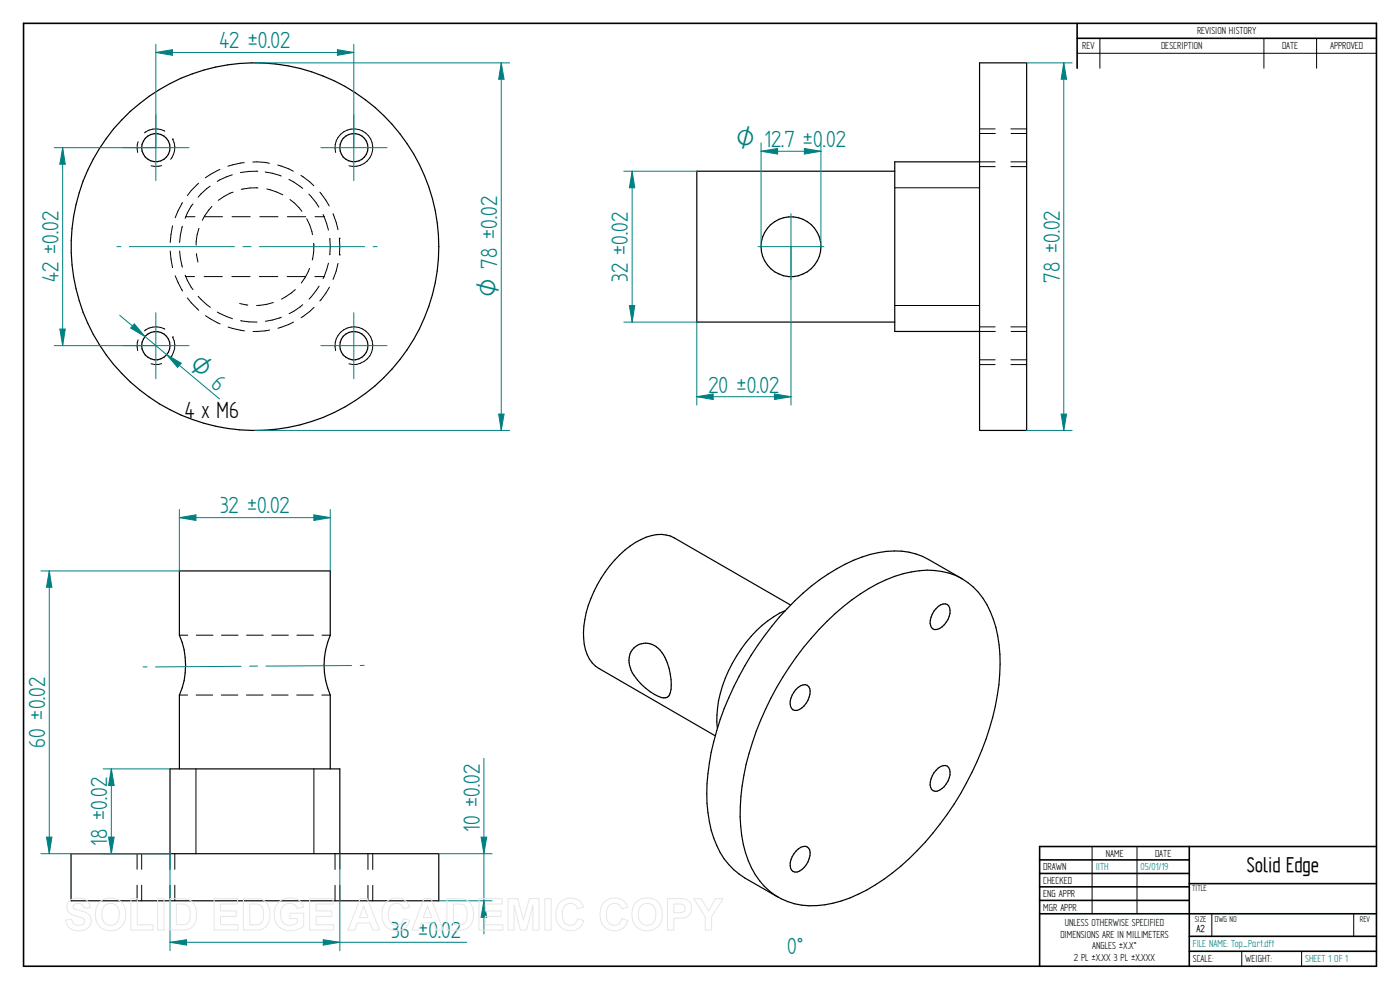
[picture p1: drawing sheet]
<svg xmlns="http://www.w3.org/2000/svg" width="297mm" height="210mm" viewBox="0 0 297 210" stroke-linecap="round" stroke-linejoin="round" font-family="sans-serif">
<g fill="none" stroke="#000" stroke-width=".34">
<path d="M5 5h287v200h-287zM228.5 5v9.5M228.5 8.1h63.5M252.3 179.6v25.4M292 179.6h-71.4v25.4M220.6 182.4h31.7M220.6 185.3h31.7M220.6 188.1h31.7M220.6 191h31.7M220.6 193.8h71.4M252.3 187.5h39.7M252.3 198.6h39.7"/>
<path d="M252.3 201.8h39.7"/>
</g>
<g fill="none" stroke="#000" stroke-width=".21">
<path d="M228.5 11.3h63.5M233.3 8.1v6.4M268.1 8.1v6.4M279.3 8.1v6.4M29.3 30.1l-.2 1.4 .1 .8M34.3 35.1l-1.4 .2-.9-.1M35 27.8a4 4 0 0 0-4.4 .4M36.6 29.5h.1M36.6 29.5a3.8 3.8 0 0 1-.4 4.3M42.1 38.9l-1.5 1.5-.8 1.1M44.6 39.5l-.8 .5-1.8 1.8M46.7 35.9l-3.1 1.8"/>
<path d="M49.3 37.1l-1.3 .4-1.9 1M51.8 34.5l-3.5 .8M53.6 34.4l.9-.1 2.6 .3M54.5 36.3h.1M54.5 36.3l-3.5 .3M54.7 39.9h-1.7l-1.8 .3M56.3 36.5l1.4 .2 1.9 .6M58.9 35l2.4 .8 .9 .5M61.3 38.1l2.9 1.9M63.8 37.2l2.8 2.2M71.2 32.3a4 4 0 0 1 3.5-5 4 4 0 0 1 4.3 4.4 4 4 0 0 1-5 3.5M189.8 39.8h18"/>
<path d="M207.8 28.3h3.4M207.8 34.3h3.3M207.8 27.3h3.3M207.8 35.3h3.3M214.5 34.3h3.3M214.5 27.3h3.3M214.5 35.3h3.3M214.5 28.3h3.3M36.1 53.3l.5 3.5M36.6 47.9l-.5 3.5M37.2 58.5l1.5 3.2M38.1 53.3l.6 3.4"/>
<path d="M38.7 43l-1.5 3.2M38.7 48l-.6 3.4M39.3 58.4l.5 1.1 1.1 1.9M39.4 58.7h1.9M39.4 46h2M40.9 43.3l-1.1 1.9-.5 1.1M41.7 53.8l.3 1.8M42.2 48.4l-.4 1.4-.2 2.2M43.3 58.7h3.9M43.3 46h3.9M45 43.8l-1.6 2-.5 .9M49.2 58.7h3.8"/>
<path d="M49.2 46h3.9M49.4 40.8l-1.9 .9-1.2 .8M55 58.7h3.9M55.1 46h3.9M56.6 40.1l2.1 .6 1.3 .6M60.9 58.7h3.9M61 46h3.9M61.5 42.3l.9 .7 1.7 1.8M65.1 46.4l.6 1.3 .6 2.1M65.5 41.2l2.1 2.7M65.7 56.9l-1 2-.8 1.1M66.5 51.6v1.8l-.2 1.8"/>
<path d="M66.8 58.7h1.9M66.8 46h2M67.9 40.8l1.9 2.9M68.5 45.5l1.2 3.3M69.7 55.8l-1.2 3.3M70 50.6v3.5M70.7 45.3l1 3.4M71.7 55.9l-.4 1.6-.6 1.8M72 50.5h.1M72 54.1h.1M72 50.6v3.5M29.3 72.1l-.2 1.4 .1 .9"/>
<path d="M34.3 77.1l-1.4 .2-.9-.1M35 69.8a4 4 0 0 0-4.4 .4M36.6 71.5h.1M36.6 71.5a3.8 3.8 0 0 1-.4 4.3M39.8 63.2l2.4 2.6M42 62.9l2.6 2.3M43.6 67l3.1 1.7M46.1 66.2l3.2 1.4M48.4 69.4l3.5 .8M50.8 64.4l1.8 .3M51.1 68l3.4 .3M57.2 70l-3.5 .3"/>
<path d="M58 64.2l-1.4 .4-2.2 .2M59.7 67.3l-3.4 .9M62.3 68.3l-3.3 1.3M62.7 61.4l-.9 .7-2.1 1.4M64.2 64.6l-1.9 1.4-1 .5M66.6 65.2l-.9 .9-1.8 1.3M67.7 60.7l-2.1 2.8M69.9 60.9l-2 2.9M71.2 74.4a4 4 0 0 1 3.5-5.1 4 4 0 0 1 4.3 4.3 4 4 0 0 1-5 3.6M189.8 64.8h18M207.8 70.3h3.4M207.8 76.3h3.3"/>
<path d="M207.8 69.3h3.3M207.8 77.3h3.3M214.5 76.3h3.3M214.5 69.3h3.3M214.5 77.3h3.3M214.5 70.3h3.3M38.1 134.7h1.7M41.7 134.7h3.5M47 134.7h3.5M52.3 134.7h3.5M57.7 134.7h3.5M63 134.7h3.5"/>
<path d="M68.3 134.7h1.8M38.1 147.4h1.7M41.6 147.4h3.5M46.9 147.4h3.6M52.3 147.4h3.5M57.6 147.4h3.5M62.9 147.4h3.6M68.3 147.4h1.8M41.6 163.1v18M66.6 163.1v18M231.7 179.6v14.2M241.2 179.6v14.2"/>
<path d="M29.1 181.1v3.3M29.1 187.8v3.3M30.1 181.1v3.3M30.1 187.8v3.3M36.1 181.1v3.3M36.1 187.8v3.3M37.1 181.1v3.3M37.1 187.8v3.3M71.1 181.1v3.3M71.1 187.8v3.3M72.1 181.1v3.3M72.1 187.8v3.3"/>
<path d="M78.1 181.1v3.3M78.1 187.8v3.3M79.1 181.1v3.3M79.1 187.8v3.3M257.1 193.9v4.7M287.2 193.9v4.7M263.4 201.8v3.2M276.1 201.8v3.2"/>
</g>
<g fill="none" stroke="#000" stroke-width=".25">
<path d="M207.8 13.3h10v78h-10zM189.8 36.3h-42v32h42M207.8 34.3h-18v36h18M134.5 137.5a3.8 3.8 0 0 1 5.9 .9 11.8 11.8 0 0 1 1.8 8.6 1.54 1.54 0 0 1-2.5 .7 11.2 11.2 0 0 1-6.1-6.6 3.9 3.9 0 0 1 .9-3.6zM166.6 129.5a24.4 24.4 0 0 0-11.2 11.2 24.3 24.3 0 0 0-3.2 13.8M167.7 128.4l-24.6-14.3a7.2 7.2 0 0 0-7.1 .4 23.6 23.6 0 0 0-10.7 12.5 16.6 16.6 0 0 0-.7 11.9 5.9 5.9 0 0 0 2.5 2.9l24.6 14.3M175.4 131.8a39.1 39.1 0 0 1 16.2-10.1 16.4 16.4 0 0 1 12.5 1.1 16.1 16.1 0 0 1 7.2 10.3 40.5 40.5 0 0 1-1.4 21.4 63 63 0 0 1-22.4 32 27.3 27.3 0 0 1-15.8 5.7 13.9 13.9 0 0 1-13-9.6 32.8 32.8 0 0 1-.9-18.1 64 64 0 0 1 17.6-32.7zM198.6 129.1a1.75 1.75 0 0 1 2.7-.6 3.8 3.8 0 0 1-3 5.1 1.82 1.82 0 0 1-.8-2.7l.6-1.2zM204.1 122.8l-7.1-4.1a15.8 15.8 0 0 0-12.3-1.1 40.1 40.1 0 0 0-17.7 11.6 63.5 63.5 0 0 0-16.8 34.9 27.1 27.1 0 0 0 3.4 18.1 15 15 0 0 0 4.4 4.1l7.1 4M168.9 146.3a2.22 2.22 0 0 1 2.3-.9 1.91 1.91 0 0 1 .5 2.5 3.7 3.7 0 0 1-3 2.8 1.79 1.79 0 0 1-.9-2.6zM38.1 163.1v-15.7a16 16 0 0 0 0-12.7v-13.6h32v13.6a16 16 0 0 0 0 12.7v15.7M198.6 163.4a1.75 1.75 0 0 1 2.7-.6 4 4 0 0 1-2.5 5.1 1.39 1.39 0 0 1-1.4-2 5 5 0 0 1 1.2-2.5z"/>
<path d="M15.1 181.1h78v10h-78zM36.1 181.1v-18h36v18M168.9 180.6a2.22 2.22 0 0 1 2.3-.9 1.91 1.91 0 0 1 .5 2.5 3.7 3.7 0 0 1-3 2.8 1.75 1.75 0 0 1-.9-2.6z"/>
<circle cx="33.1" cy="31.3" r="2.99"/>
<circle cx="75.1" cy="31.3" r="3"/>
<circle cx="54.1" cy="52.3" r="39"/>
<circle cx="167.8" cy="52.3" r="6.3"/>
<circle cx="33.1" cy="73.3" r="3"/>
<circle cx="75.1" cy="73.3" r="2.99"/>
</g>
<path d="M25.4 66.9l21.2 17.7M28.5 68.7l2.3 2.7-3.1-1.8z" fill="none" stroke="#008080" stroke-width=".21"/>
<path d="M28.5 68.7l2.3 2.7-3.1-1.8z" fill="#008080"/>
<path d="M35.4 75.3l3 1.7-.7 .9z" fill="none" stroke="#008080" stroke-width=".21"/>
<path d="M35.4 75.3l3 1.7-.7 .9z" fill="#008080"/>
<path d="M54.1 13.3h54M54.1 91.3h54M105.8 87.8h1.1l-.6 3.5z" fill="none" stroke="#008080" stroke-width=".21"/>
<path d="M105.8 87.8h1.1l-.6 3.5z" fill="#008080"/>
<path d="M106.3 13.3l.6 3.5h-1.1z" fill="none" stroke="#008080" stroke-width=".21"/>
<path d="M106.3 13.3l.6 3.5h-1.1z" fill="#008080"/>
<path d="M106.3 13.3v78M132.3 36.3h15.5M132.3 68.3h15.5M133.5 64.8h1.2l-.6 3.5z" fill="none" stroke="#008080" stroke-width=".21"/>
<path d="M133.5 64.8h1.2l-.6 3.5z" fill="#008080"/>
<path d="M134.1 36.3l.6 3.5h-1.2z" fill="none" stroke="#008080" stroke-width=".21"/>
<path d="M134.1 36.3l.6 3.5h-1.2z" fill="#008080"/>
<path d="M134.1 36.3v32M38.1 108.1v13M38.1 109.8l3.5-.6v1.2zM70.1 108.1v13" fill="none" stroke="#008080" stroke-width=".21"/>
<path d="M38.1 109.8l3.5-.6v1.2z" fill="#008080"/>
<path d="M66.6 109.2l3.5 .6-3.5 .6z" fill="none" stroke="#008080" stroke-width=".21"/>
<path d="M66.6 109.2l3.5 .6-3.5 .6z" fill="#008080"/>
<path d="M38.1 109.8h32M93.1 191.1h11.3M93.1 181.1h11.3M102.7 191.1l.6 3.5h-1.2z" fill="none" stroke="#008080" stroke-width=".21"/>
<path d="M102.7 191.1l.6 3.5h-1.2z" fill="#008080"/>
<path d="M102.1 177.6h1.2l-.6 3.5z" fill="none" stroke="#008080" stroke-width=".21"/>
<path d="M102.1 177.6h1.2l-.6 3.5z" fill="#008080"/>
<path d="M161.5 30.3v22M170.6 31.5l3.6 .6-3.6 .6zM174.2 30.3v22M102.7 160.9v37.2" fill="none" stroke="#008080" stroke-width=".21"/>
<path d="M170.6 31.5l3.6 .6-3.6 .6z" fill="#008080"/>
<path d="M161.5 32.1l3.5-.6v1.2z" fill="none" stroke="#008080" stroke-width=".21"/>
<path d="M161.5 32.1l3.5-.6v1.2z" fill="#008080"/>
<path d="M217.8 13.3h9.7M225.7 13.3l.6 3.5h-1.2zM161.5 32.1h12.7M217.8 91.3h9.7" fill="none" stroke="#008080" stroke-width=".21"/>
<path d="M225.7 13.3l.6 3.5h-1.2z" fill="#008080"/>
<path d="M225.1 87.8h1.2l-.6 3.5z" fill="none" stroke="#008080" stroke-width=".21"/>
<path d="M225.1 87.8h1.2l-.6 3.5z" fill="#008080"/>
<path d="M225.7 13.3v78M8.7 121.1h29.4M9.9 177.6h1.1l-.5 3.5zM8.7 181.1h27.4" fill="none" stroke="#008080" stroke-width=".21"/>
<path d="M9.9 177.6h1.1l-.5 3.5z" fill="#008080"/>
<path d="M10.5 121.1l.5 3.5h-1.1z" fill="none" stroke="#008080" stroke-width=".21"/>
<path d="M10.5 121.1l.5 3.5h-1.1z" fill="#008080"/>
<path d="M10.5 121.1v60M36.1 181.1v20.6M36.1 199.9l3.5-.6v1.2zM72.1 181.1v20.6" fill="none" stroke="#008080" stroke-width=".21"/>
<path d="M36.1 199.9l3.5-.6v1.2z" fill="#008080"/>
<path d="M68.6 199.3l3.5 .6-3.5 .6z" fill="none" stroke="#008080" stroke-width=".21"/>
<path d="M68.6 199.3l3.5 .6-3.5 .6z" fill="#008080"/>
<path d="M167.8 52.3v33.6M147.8 68.3v17.6M164.3 83.6l3.5 .6-3.5 .6zM36.1 199.9h62.9" fill="none" stroke="#008080" stroke-width=".21"/>
<path d="M164.3 83.6l3.5 .6-3.5 .6z" fill="#008080"/>
<path d="M147.8 84.2l3.5-.6v1.2z" fill="none" stroke="#008080" stroke-width=".21"/>
<path d="M147.8 84.2l3.5-.6v1.2z" fill="#008080"/>
<g fill="none" stroke="#008080" stroke-width=".21">
<path d="M11.5 31.3h21.6M13.3 31.3l.5 3.5h-1.1zM24.8 52.3h.9M27.4 52.3h22.3M51.6 52.3h1.7M55 52.3h22.3M79.2 52.3h.8M11.5 73.3h21.6M147.8 84.2h20M30.4 141.5h.8M51.1 141.4l-18.1 .1M53 141.3h1.7"/>
<path d="M74.6 141.2l-18.2 .1M77.3 141.1l-.9 .1"/>
</g>
<path d="M13.3 31.3l.5 3.5h-1.1z" fill="#008080"/>
<path d="M12.7 69.8h1.1l-.5 3.5z" fill="none" stroke="#008080" stroke-width=".21"/>
<path d="M12.7 69.8h1.1l-.5 3.5z" fill="#008080"/>
<path d="M33.1 9.4v21.9M33.1 11.1l3.5-.6v1.2zM75.1 9.4v21.9M13.3 31.3v42" fill="none" stroke="#008080" stroke-width=".21"/>
<path d="M33.1 11.1l3.5-.6v1.2z" fill="#008080"/>
<path d="M71.6 10.5l3.5 .6-3.5 .6z" fill="none" stroke="#008080" stroke-width=".21"/>
<path d="M71.6 10.5l3.5 .6-3.5 .6z" fill="#008080"/>
<g fill="none" stroke="#008080" stroke-width=".21">
<path d="M33.1 11.1h42M26.1 31.3h14M33.1 24.3v14M68.1 31.3h14M75.1 24.3v14M160.8 52.3h14M167.8 45.3v14M26.1 73.3h14M33.1 66.3v14M68.1 73.3h14M75.1 66.3v14M21.9 163.1h14.2"/>
<path d="M23.6 163.1l.6 3.5h-1.2zM21.9 181.1h14.2"/>
</g>
<path d="M23.6 163.1l.6 3.5h-1.2z" fill="#008080"/>
<path d="M23 177.6h1.2l-.6 3.5z" fill="none" stroke="#008080" stroke-width=".21"/>
<path d="M23 177.6h1.2l-.6 3.5z" fill="#008080"/>
<path d="M23.6 163.1v18" fill="none" stroke="#008080" stroke-width=".21"/>
<g fill="none" stroke="#e6e6e6" stroke-width=".21">
<path d="M14.6 191.2a3.1 3.1 0 0 1 4.2 .2l.3 1.2h-1.3a1.22 1.22 0 0 0-1.1-.9 1.22 1.22 0 0 0-1.2 .6l.2 .4 .8 .3a3.8 3.8 0 0 1 2.6 1.3 2.16 2.16 0 0 1-.2 2.4 2.16 2.16 0 0 1-2.2 .7 2.41 2.41 0 0 1-2.8-2.2l1.3-.2a1.45 1.45 0 0 0 1.3 1.3 1.45 1.45 0 0 0 1.5-.9 1.29 1.29 0 0 0-1.3-.9 2.48 2.48 0 0 1-2.5-2.1l.1-.7zM21.2 191.4a3.3 3.3 0 0 1 3.9-.5 3.3 3.3 0 0 1 1.5 3.6 3.2 3.2 0 0 1-3.7 2.9 3.2 3.2 0 0 1-2.6-3.9l.2-1.2zM22.1 192.2a1.89 1.89 0 0 1 2.3-.3 1.89 1.89 0 0 1 .9 2.1 1.91 1.91 0 0 1-1.8 2.3 1.91 1.91 0 0 1-1.9-2.3l.2-1.2zM27.8 190.6h1.3v5.6h3.4v1.1h-4.7zM33.4 190.6h1.4v6.7h-1.4zM36.1 190.6h2.4a2.87 2.87 0 0 1 3.2 3.4 2.82 2.82 0 0 1-3.1 3.3h-2.5zM37.4 191.8a2.9 2.9 0 0 1 2.6 .5 3.4 3.4 0 0 1-.3 3.7l-.6 .1-1.7 .1zM45.4 190.6h5v1.2h-3.6v1.5h3.3v1.1h-3.3v1.8h3.7v1.1h-5.1zM51.6 190.6h2.5a2.87 2.87 0 0 1 3.2 3.4 2.82 2.82 0 0 1-3.1 3.3h-2.6zM53 191.8a2.9 2.9 0 0 1 2.5 .5 3.4 3.4 0 0 1-.2 3.7l-.6 .1-1.7 .1zM59 191.5a3.5 3.5 0 0 1 5.1 .1l.3 .8-1.4 .3a1.87 1.87 0 0 0-2.2-.9 1.87 1.87 0 0 0-1.3 2.1 2.09 2.09 0 0 0 1.1 2.2 2.09 2.09 0 0 0 2.5-.4v-.8h-1.6v-1.2h2.9v2.7a3.9 3.9 0 0 1-5.8-.7 4 4 0 0 1 .4-4.2zM65.7 190.6h5v1.2h-3.6v1.5h3.3v1.1h-3.3v1.8h3.7v1.1h-5.1z"/>
<path d="M76.4 190.6h1.5l2.6 6.7h-1.4l-.6-1.5h-2.7l-.5 1.5h-1.5zM77.2 192.2l.9 2.4h-1.8zM81.9 191.4a2.93 2.93 0 0 1 5 1l-1.3 .4a1.64 1.64 0 0 0-1.9-1.1 1.64 1.64 0 0 0-1.3 1.8 2.27 2.27 0 0 0 1.3 2.8 1.56 1.56 0 0 0 1.9-1.4l1.3 .4a3 3 0 0 1-3.5 2.1 3 3 0 0 1-2.4-3.4l.2-1.5zM90 190.6h1.4l2.7 6.7h-1.5l-.6-1.5h-2.6l-.6 1.5h-1.4zM90.7 192.2l.9 2.4h-1.8zM94.8 190.6h2.5a2.87 2.87 0 0 1 3.2 3.4 2.82 2.82 0 0 1-3.1 3.3h-2.6zM96.2 191.8a2.9 2.9 0 0 1 2.5 .5 3.4 3.4 0 0 1-.3 3.7l-.6 .1-1.6 .1zM101.6 190.6h5v1.2h-3.6v1.5h3.3v1.1h-3.3v1.8h3.7v1.1h-5.1zM107.8 190.6h2l1.3 4.6 1.2-4.6h2v6.7h-1.2v-5.2l-1.4 5.2h-1.3l-1.3-5.2v5.2h-1.3zM115.6 190.6h1.3v6.7h-1.3zM118.8 191.4a2.93 2.93 0 0 1 5 1l-1.3 .4a1.64 1.64 0 0 0-1.9-1.1 1.64 1.64 0 0 0-1.3 1.8 2.27 2.27 0 0 0 1.3 2.8 1.56 1.56 0 0 0 2-1.4l1.2 .4a3 3 0 0 1-3.5 2.1 3 3 0 0 1-2.4-3.4l.3-1.5zM128.2 191.4a2.93 2.93 0 0 1 4.9 1l-1.2 .4a1.64 1.64 0 0 0-1.9-1.1 1.64 1.64 0 0 0-1.3 1.8 2.27 2.27 0 0 0 1.3 2.8 1.56 1.56 0 0 0 1.9-1.4l1.3 .4a3 3 0 0 1-3.5 2.1 3 3 0 0 1-2.4-3.4l.2-1.5z"/>
<path d="M135 191.4a3.3 3.3 0 0 1 3.9-.5 3.3 3.3 0 0 1 1.6 3.6 3.2 3.2 0 0 1-3.7 2.9 3.2 3.2 0 0 1-2.7-3.9l.3-1.2zM135.9 192.2a1.89 1.89 0 0 1 2.3-.3 1.89 1.89 0 0 1 .9 2.1 1.91 1.91 0 0 1-1.8 2.3 1.91 1.91 0 0 1-1.9-2.3l.2-1.2zM141.6 190.6h2.2a2.52 2.52 0 0 1 2.7 1.1 2.12 2.12 0 0 1-.1 2.2 2.12 2.12 0 0 1-2.1 .9h-1.3v2.5h-1.4zM143 191.8h.6a1.36 1.36 0 0 1 1.7 .7 1 1 0 0 1-1.2 1.1h-1.1zM147.2 190.6h1.6l1.5 2.7 1.5-2.7h1.6l-2.4 3.9v2.8h-1.4v-2.8z"/>
</g>
<g font-size="5.6" fill="#008080">
<text x="46.6" y="10.2">42 ±0.02</text>
<text x="162.2" y="31.2">12.7 ±0.02</text>
<text x="12.4" y="59.9" transform="rotate(-90 12.4 59.9)">42 ±0.02</text>
<text x="133.2" y="59.7" transform="rotate(-90 133.2 59.7)">32 ±0.02</text>
<text x="224.8" y="59.9" transform="rotate(-90 224.8 59.9)">78 ±0.02</text>
<text x="150.3" y="83.3">20 ±0.02</text>
<text x="46.7" y="108.9">32 ±0.02</text>
<text x="9.6" y="158.6" transform="rotate(-90 9.6 158.6)">60 ±0.02</text>
<text x="22.7" y="179.4" transform="rotate(-90 22.7 179.4)">18 ±0.02</text>
<text x="101.8" y="176.4" transform="rotate(-90 101.8 176.4)">10 ±0.02</text>
<text x="83" y="199.1">36 ±0.02</text>
<text x="167" y="202.4">0°</text>
</g>
<text font-size="5.6" x="39.2" y="88.7">4 x M6</text>
<g font-size="5.4" fill="#008080">
<text x="156.2" y="31.2">O</text>
<text x="105.5" y="62.9" transform="rotate(-90 105.5 62.9)">O 78 ±0.02</text>
<text x="39.9" y="77.9" transform="rotate(40 39.9 77.9)">O 6</text>
</g>
<text font-size="5.1" x="264.5" y="185.1">Solid Edge</text>
<g font-size="2.5">
<text x="229.6" y="10.5">REV</text>
<text x="246.3" y="10.5">DESCRIPTION</text>
<text x="254" y="7.3">REVISION HISTORY</text>
<text x="272" y="10.5">DATE</text>
<text x="282.2" y="10.5">APPROVED</text>
<text x="221.3" y="184.6">DRAWN</text>
<text x="234.6" y="181.7">NAME</text>
<text x="245.1" y="181.7">DATE</text>
<text x="221.3" y="187.5">CHECKED</text>
<text x="221.3" y="190.3">ENG APPR</text>
<text x="221.3" y="193.2">MGR APPR</text>
<text x="225.9" y="196.4">UNLESS OTHERWISE SPECIFIED</text>
<text x="225" y="198.9">DIMENSIONS ARE IN MILLIMETERS</text>
<text x="227.8" y="203.9">2 PL ±X.XX 3 PL ±X.XXX</text>
<text x="231.7" y="201.4">ANGLES ±X.X°</text>
<text x="253.1" y="204.1">SCALE:</text>
<text x="264.2" y="204.1">WEIGHT:</text>
</g>
<g font-size="2.5" fill="#008080">
<text x="232.5" y="184.6">IITH</text>
<text x="242" y="184.6">05/01/19</text>
<text x="253.1" y="201">FILE NAME: Top_Part.dft</text>
<text x="276.9" y="204.1">SHEET 1 OF 1</text>
</g>
<text font-size="2.4" x="253.8" y="197.6">A2</text>
<g font-size="2">
<text x="252.9" y="189.1">TITLE</text>
<text x="253.4" y="195.5">SIZE</text>
<text x="257.7" y="195.5">DWG NO</text>
<text x="288.5" y="195.5">REV</text>
</g>
</svg>
